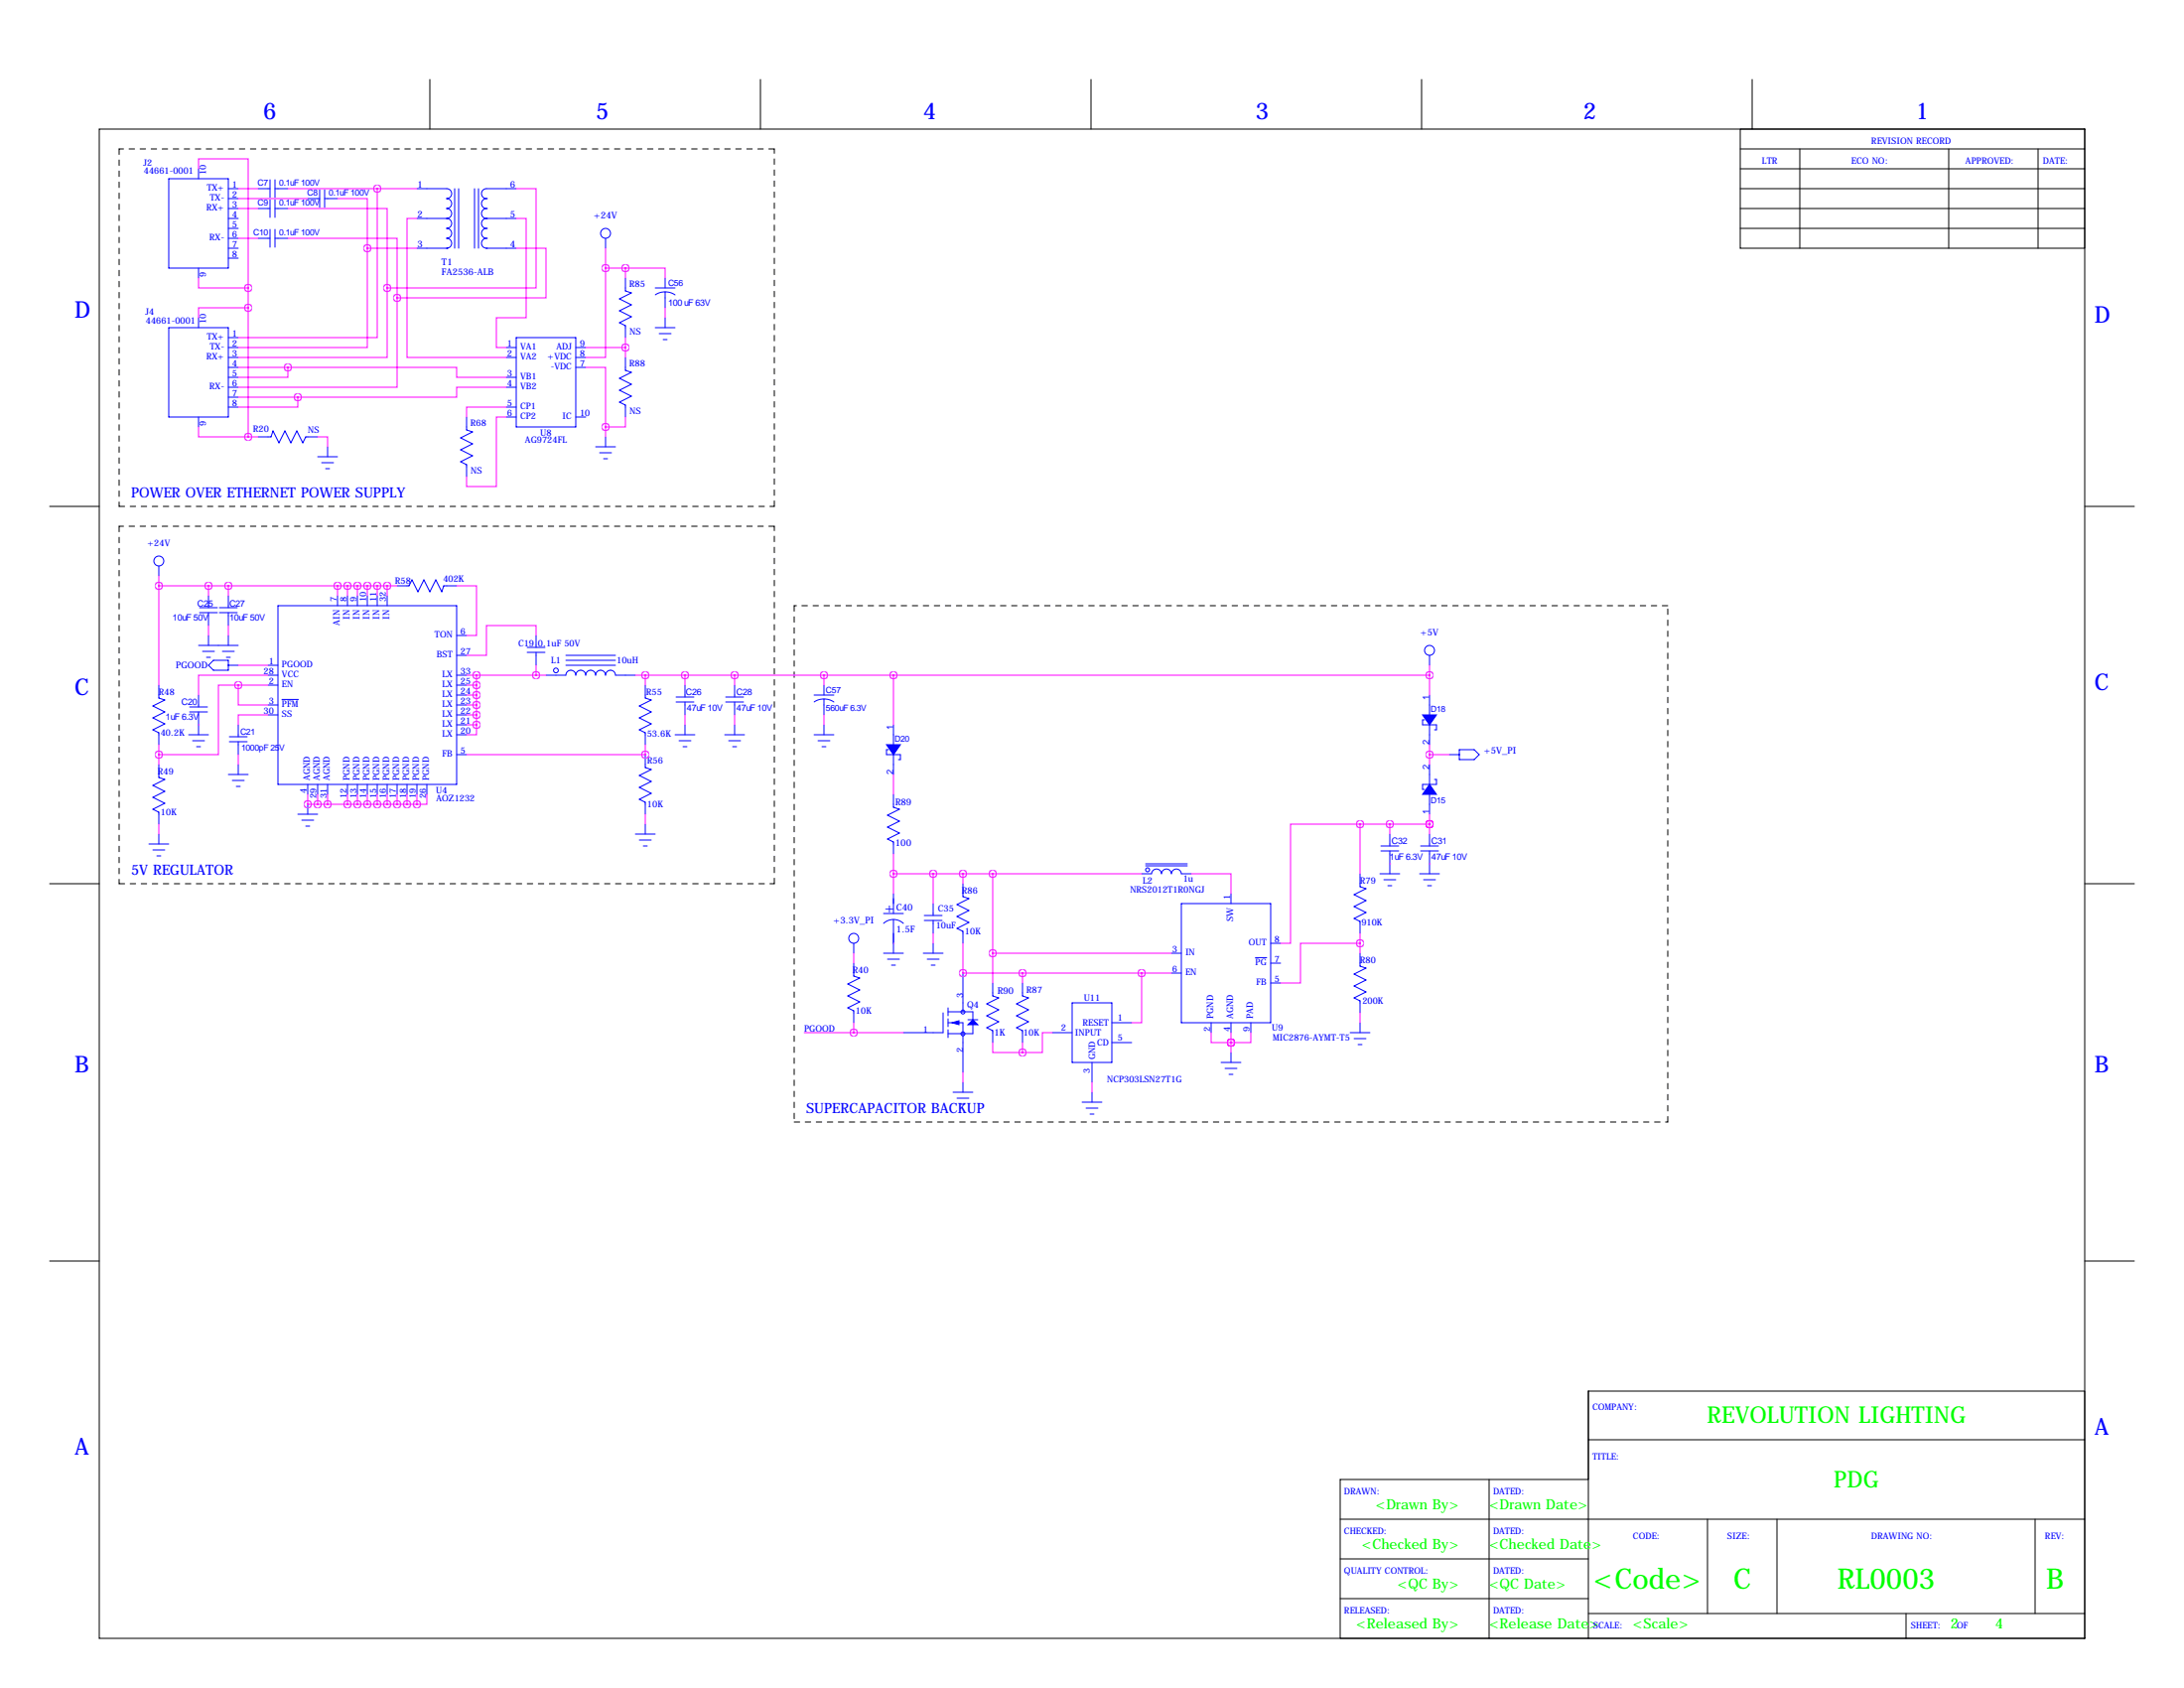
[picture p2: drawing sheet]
<svg xmlns="http://www.w3.org/2000/svg" width="559mm" height="432mm" viewBox="0 0 559 432" stroke-linecap="round" stroke-linejoin="round" font-family="sans-serif">
<g fill="none" stroke="#000" stroke-width=".25">
<path d="M25.4 33h508v386.1h-508zM110 20.3v12.7M194.6 20.3v12.7M279.1 20.3v12.7M363.7 20.3v12.7M445.3 38.1h88.1M445.3 33v30.5h88.1M448.3 20.3v12.7M460.5 38.1v25.4M498.6 38.1v25.4M521.5 38.1v25.4M445.3 48.3h88.1"/>
<path d="M445.3 43.2h88.1M445.3 53.3h88.1M445.3 58.4h88.1M12.7 129.5h12.7M533.4 129.5h12.7M12.7 226.1h12.7M533.4 226.1h12.7M12.7 322.6h12.7M533.4 322.6h12.7M533.4 355.9h-127v63.2M381 378.5v40.6M406.4 368.3h127"/>
<path d="M406.4 378.5h-63.5v40.6M342.9 388.6h190.5M342.9 398.8h63.5M436.9 388.6v24.1M454.7 388.6v24.1M520.7 388.6v24.1M342.9 408.9h63.5M406.4 412.7h127M487.7 412.7v6.4"/>
</g>
<path d="M30.5 38.1v91.4M198.1 38.1h-167.6M30.5 134.6v91.5M30.5 129.5h167.6M198.1 134.6h-167.6M198.1 129.5v-91.4M203.2 154.9v132.1M426.7 154.9h-223.5M30.5 226.1h167.6M198.1 226.1v-91.5M203.2 287h223.5M426.7 287v-132.1" fill="none" stroke="#000" stroke-width=".25" stroke-dasharray="1.4 1.4"/>
<g fill="none" stroke="#00f" stroke-width=".25">
<path d="M43.2 45.7h15.2v22.9h-15.2zM50.8 43.2v2.5M58.4 48.3h2.6M58.4 50.8h2.6M58.4 53.3h2.6M58.4 55.9h2.6M58.4 58.4h2.6M66 48.3h3.1M66 53.3h3.1M69.1 46v4.5M69.1 51.1v4.5M69.1 58.7v4.5"/>
<path d="M70.4 48.3h3.3M70.4 53.3h3.3M70.4 46v4.5M70.4 51.1v4.5M70.4 58.7v4.5M78.7 50.8h3.1M81.8 48.5v4.6M83.1 50.8h3.3M83.1 48.5v4.6M106.7 48.3h7.6a1.27 1.27 0 0 1 1.3 1.2 1.27 1.27 0 0 1-1.3 1.3M106.7 55.9h7.6M114.3 50.8h.1"/>
<path d="M114.3 50.8a1.27 1.27 0 0 1 1.3 1.3 1.27 1.27 0 0 1-1.3 1.2M114.3 53.3h.1M114.3 53.3a1.27 1.27 0 0 1 1.3 1.3 1.27 1.27 0 0 1-1.3 1.3M114.3 55.9h.1M114.3 55.9a1.27 1.27 0 0 1 1.3 1.3 1.27 1.27 0 0 1-1.3 1.2M114.3 58.4h.1M114.3 58.4a1.27 1.27 0 0 1 1.3 1.3 1.27 1.27 0 0 1-1.3 1.3M116.3 48.3v15.2M117.3 48.3v15.2M121.4 48.3v15.2M122.4 48.3v15.2M124.5 50.8h.1"/>
<path d="M124.5 50.8a1.27 1.27 0 0 0-1.3 1.3 1.27 1.27 0 0 0 1.3 1.2M124.5 53.3h.1M124.5 53.3a1.27 1.27 0 0 0-1.3 1.3 1.27 1.27 0 0 0 1.3 1.3M124.5 55.9h.1M124.5 55.9a1.27 1.27 0 0 0-1.3 1.2 1.27 1.27 0 0 0 1.3 1.3M124.5 58.4h.1M124.5 58.4a1.27 1.27 0 0 0-1.3 1.3 1.27 1.27 0 0 0 1.3 1.3M124.5 55.9h7.6M132.1 48.3h-7.6a1.27 1.27 0 0 0-1.3 1.2 1.27 1.27 0 0 0 1.3 1.3M50.8 68.6v2.5M58.4 61h2.6M58.4 63.5h2.6"/>
<path d="M58.4 66h2.6M66 61h3.1M70.4 61h3.3M106.7 63.5h7.6M114.3 61h.1M114.3 61a1.27 1.27 0 0 1 1.3 1.2 1.27 1.27 0 0 1-1.3 1.3M114.3 63.5h.1M124.5 61h.1M124.5 61a1.27 1.27 0 0 0-1.3 1.2 1.27 1.27 0 0 0 1.3 1.3M124.5 63.5h.1M124.5 63.5h7.6M154.9 61v2.5"/>
<path d="M160 71.1v3.3l1.5 .5-3 1.6 3 1.5-3 1.5 3 1.5-3 1.6 1.5 .7v3.1M167.6 73.7h5.1M170.2 74.7l-1.1 .1-1.4 .6M170.2 71.1v2.6M170.2 74.7v4M170.2 74.7l1.6 .2 .9 .5M43.2 83.8h15.2v22.9h-15.2zM50.8 81.3v2.5M58.4 86.4h2.6M58.4 88.9h2.6M58.4 91.4h2.6M58.4 96.5h2.6"/>
<path d="M58.4 99.1h2.6M58.4 94h2.6M129.5 88.9h2.6M129.5 91.4h2.6M129.5 96.5h2.6M129.5 99.1h2.6M132.1 86.4h15.2v22.8h-15.2zM147.3 88.9h2.6M147.3 91.4h2.6M147.3 94h2.6M160 91.4v3.3l1.5 .5-3 1.6 3 1.5-3 1.5 3 1.5-3 1.6 1.5 .7v3.1M167.6 83.8h5.1"/>
<path d="M168.7 85.3h3M169.7 86.9h1M170.2 81.3v2.5M50.8 106.7v2.5M58.4 104.1h2.6M58.4 101.6h2.6M66 111.8h3.3l.5-1.6 1.6 3.1 1.5-3.1 1.5 3.1 1.5-3.1 1.6 3.1 .7-1.5h3.1M81.3 116.8h5.1M82.3 118.4h3M83.3 119.9h1M83.8 114.3v2.5M119.4 106.7v3.3l1.5 .5-3 1.5 3 1.5-3 1.6 3 1.5-3 1.5 1.5 .8v3"/>
<path d="M129.5 104.1h2.6M129.5 106.7h2.6M147.3 106.7h2.6M152.4 114.3h5.1M153.4 115.8h3.1M154.4 117.3h1M154.9 111.8v2.5M40.6 144.8v2.5M51.1 156.7h4.5M51.1 155.4h4.5M53.3 152.4v3M53.3 156.7v3.3"/>
<path d="M56.1 156.7h4.6M56.1 155.4h4.6M58.4 152.4v3M58.4 156.7v3.3M71.1 154.9h45.7v45.8h-45.7zM86.4 152.4v2.5M88.9 152.4v2.5M91.4 152.4v2.5M94 152.4v2.5M96.5 152.4v2.5M99.1 152.4v2.5M101.6 149.9h3l.8-1.6 1.5 3.1 1.6-3.1 1.5 3.1 1.5-3.1 1.5 3.1 .5-1.5h3.3"/>
<path d="M40.6 175.3v3.3l1.6 .5-3.1 1.5 3.1 1.5-3.1 1.5 3.1 1.6-3.1 1.5 1.5 .8v3M50.8 177.8v3M50.8 165.1h10.2M51.8 166.6h3.1M52.8 168.1h1M53.3 162.6v2.5M54.6 168.9h3.8v2.5h-3.8l-1.3-1.2zM56.9 166.6h3M57.9 168.1h1M58.4 170.2h2.6M58.4 162.6v2.5M68.6 170.2h2.5"/>
<path d="M68.6 175.3h2.5M68.6 172.7h2.5M72.1 178.9h4.3M116.8 175.3h2.6M116.8 162.6h2.6M116.8 177.8h2.6M116.8 167.6h2.6M116.8 172.7h2.6M134.9 166.9h4.5M134.9 165.6h4.5M137.2 162.6v3M137.2 166.9v3.3"/>
<path d="M139.7 172.7h5.1a1.27 1.27 0 0 1 1.2-1.2 1.27 1.27 0 0 1 1.3 1.2 1.27 1.27 0 0 1 1.3-1.3 1.27 1.27 0 0 1 1.3 1.3 1.27 1.27 0 0 1 1.2-1.3 1.27 1.27 0 0 1 1.3 1.3 1.27 1.27 0 0 1 1.3-1.2 1.27 1.27 0 0 1 1.2 1.2 1.27 1.27 0 0 1 1.3-1.3 1.27 1.27 0 0 1 1.3 1.3h5.1M144.8 170.2h12.7M144.8 167.6h12.7M144.8 168.9h12.7M165.1 175.3v3.3l1.5 .5-3 1.5 3 1.5-3 1.5 3 1.6-3 1.5 1.5 .8v3M173 179.6h4.5M173 178.3h4.5M175.3 175.3v3M175.3 179.6v3.3M185.7 179.6h4.5M185.7 178.3h4.5M188 175.3v3"/>
<path d="M188 179.6v3.3M208.3 177.8h5.1M210.8 178.8l-1 .1-1.5 .7M210.8 175.3v2.5M210.8 178.8v4.1M210.8 178.8l1.1 .1 1.5 .7M365.8 167.6v2.6M365.8 177.8v5.1M40.6 195.6v3.3l1.6 .5-3.1 1.5 3.1 1.5-3.1 1.6 3.1 1.5-3.1 1.5 1.5 .8v3M48.3 188h5M48.5 182.1h4.6M48.5 180.8h4.6"/>
<path d="M49.3 189.5h3M50.3 191h1M50.8 182.1v5.9M58.4 198.1h5.1M58.7 189.7h4.5M58.7 188.5h4.5M59.4 199.6h3.1M61 185.4v3.1M61 189.7v3.3M61 195.6v2.5M68.6 180.3h2.5M68.6 182.9h2.5"/>
<path d="M116.8 180.3h2.6M116.8 193h2.6M116.8 188h2.6M116.8 185.4h2.6M116.8 182.9h2.6M165.1 193v3.3l1.5 .5-3 1.6 3 1.5-3 1.5 3 1.5-3 1.6 1.5 .7v3.1M172.7 188h5.1M173.7 189.5h3.1M174.8 191h1M175.3 185.4v2.6M185.4 188h5.1M186.4 189.5h3.1"/>
<path d="M187.5 191h1M188 185.4v2.6M208.3 188h5.1M209.3 189.5h3M210.3 191h1M210.8 185.4v2.6M227.3 191.8h-.5v1.2h3.6v1.3h-.5M228.6 185.4v5.1M228.6 193v5.1M364.5 184.1h-.5v1.3h3.5v1.3h-.5M365.8 185.4v5.1M365.8 195.6v5.1"/>
<path d="M367 199.4h.5v1.3h-3.5v1.2h.5M370.8 193h2.6M373.4 191.8h3.8l1.3 1.2-1.3 1.3h-3.8zM38.1 215.9h5.1M39.1 217.4h3.1M40.1 218.9h1M40.6 213.4v2.5M60.5 201.2h1M76.2 208.3h5.1M77.2 209.8h3.1M78.2 211.3h1M78.7 200.7v2.5"/>
<path d="M78.7 205.7v2.6M81.3 200.7v2.5M83.8 200.7v2.5M88.9 200.7v2.5M91.4 200.7v2.5M94 200.7v2.5M96.5 200.7v2.5M99.1 200.7v2.5M101.6 200.7v2.5M104.1 200.7v2.5M106.7 200.7v2.5M109.2 200.7v2.5"/>
<path d="M162.6 213.4h5M163.6 214.9h3M164.6 216.4h1M165.1 210.8v2.6M228.6 203.2v3.3l1.5 .5-3 1.5 3 1.6-3 1.5 3 1.5-3 1.5 1.5 .8v3M353.3 217.7h4.6M353.3 216.4h4.6M355.6 213.4v3M355.6 217.7v5.8M363.5 217.7h4.5M363.5 216.4h4.5M365.8 203.2v5.1"/>
<path d="M365.8 213.4v3M365.8 217.7v5.8M226.1 233.7h5M226.1 236.2a3.7 3.7 0 0 1 5 0M228.6 228.6v5.1M228.6 235.2v8.6M236.5 235.5h4.5M236.5 234.2h4.5M238.8 231.1v3.1M238.8 235.5v3.3M246.4 226.1v3.3l1.5 .5-3 1.5 3 1.5-3 1.5 3 1.6-3 1.5 1.5 .8v3M292.1 223.5h2.5a1.27 1.27 0 0 1 1.3-1.2 1.27 1.27 0 0 1 1.3 1.2 1.27 1.27 0 0 1 1.2-1.2 1.27 1.27 0 0 1 1.3 1.2 1.27 1.27 0 0 1 1.3-1.2 1.27 1.27 0 0 1 1.3 1.2h2.5"/>
<path d="M293.1 221.5h10.7M293.1 221h10.7M302.3 231.1h22.8v30.5h-22.8zM315 228.6v2.5M348 223.5v3.3l1.5 .5-3 1.6 3 1.5-3 1.5 3 1.5-3 1.5 1.5 .8v3.1M353.1 223.5h5M354.1 225h3M355.1 226.6h1M363.2 223.5h5.1M364.2 225h3.1M365.3 226.6h1M218.4 241.3v2.5"/>
<path d="M218.4 246.4v3.3l1.6 .5-3.1 1.5 3.1 1.5-3.1 1.6 3.1 1.5-3.1 1.5 1.5 .8v3M226.1 243.8h5M227.1 245.4h3M228.1 246.9h1M236.2 243.8h5.1M237.2 245.4h3.1M238.3 246.9h1M238.8 241.3v2.5M241.3 259.1v5.1h-10.2M242.6 258.8h6.3v2.1M242.6 257.8v2M246.4 248.9v9.9"/>
<path d="M254 251.5v3.3l1.5 .5-3 1.5 3 1.5-3 1.5 3 1.6-3 1.5 1.5 .8v3M261.6 251.5v3.3l1.5 .5-3 1.5 3 1.5-3 1.5 3 1.6-3 1.5 1.5 .8v3M274.3 256.5h10.2v15.3h-10.2zM299.7 243.8h2.6M299.7 248.9h2.6M321.2 245h2.9M325.1 251.5h2.6M325.1 246.4h2.6M325.1 241.3h2.6M348 243.8v3.3l1.5 .5-3 1.6 3 1.5-3 1.5 3 1.5-3 1.6 1.5 .7v3.1M242.6 261.6h3.8v12.7M242.6 260.6v2"/>
<path d="M242.6 263.4v2M243.8 279.4h5.1M246.4 276.9v2.5M247.6 260.9h2.6M248.9 262.1v2.3h-6.3M269.2 264.2h5.1M279.4 271.8v5.1M279.4 279.4v2.5M284.5 261.6h5.1M284.5 266.7h5.1M309.9 261.6v2.6M312.4 271.8h5.1"/>
<path d="M313.4 273.3h3.1M314.5 274.8h1M315 261.6v2.6M315 269.2v2.6M320 261.6v2.6M345.4 264.2h5.1M346.5 265.7h3M347.5 267.2h1M348 261.6v2.6M244.9 280.9h3M245.9 282.4h1M276.9 281.9h5"/>
<path d="M277.9 283.5h3M278.9 285h1"/>
<circle cx="154.9" cy="59.7" r="1.27"/>
<circle cx="40.6" cy="143.5" r="1.27"/>
<circle cx="142.2" cy="171.5" r=".61"/>
<circle cx="365.8" cy="166.4" r="1.27"/>
<circle cx="293.6" cy="222.5" r=".51"/>
<circle cx="218.4" cy="240" r="1.27"/>
<circle cx="246.4" cy="258.9" r=".51"/>
<circle cx="246.4" cy="264.5" r=".51"/>
</g>
<g fill="#00f" stroke="#00f" stroke-width=".25">
<path d="M243.6 261.6l1.8-.5v1z"/>
<path d="M248.9 260.9l1.3 1.2h-2.6z"/>
<path d="M226.8 190.5h3.6l-1.8 2.5z"/>
<path d="M364 182.9h3.5l-1.7 2.5z"/>
<path d="M365.8 200.7l1.7 2.5h-3.5z"/>
</g>
<g fill="none" stroke="#f0f" stroke-width=".25">
<path d="M50.8 43.2v-2.6h12.7v33.1M61 48.3h5M61 50.8h17.7M61 53.3h5M73.7 53.3h25.4v20.4M73.7 48.3h33M86.4 50.8h7.6v12.7M96.5 48.3v38.1h-35.5M106.7 55.9h-2.6v35.5h25.4M132.1 48.3h5.1v25.4h-38.1M132.1 55.9h2.5v25.4h-7.6v7.6h2.5M50.8 71.1v2.6h12.7"/>
<path d="M61 61h5M63.5 78.7h-12.7v2.6M63.5 73.7v38.1M73.7 61h27.9v15.2M94 63.5v25.4h-33M94 63.5h12.7M99.1 73.7v17.7h-38.1M101.6 76.2v22.9h-40.6M132.1 63.5h7.6v12.7h-38.1M154.9 68.6v22.8h-5M154.9 68.6h5.1M154.9 63.5v5.1"/>
<path d="M160 68.6h10.2v2.5M160 68.6v2.5M170.2 78.7v2.6M61 94h12.7M73.7 94v2.5h-12.7M73.7 94h43.1v2.5h12.7M129.5 99.1h-12.7v2.5h-40.6M149.9 94h5v15.2M149.9 88.9h10.1M160 86.4v5M50.8 109.2v2.6h12.7M61 101.6h15.2"/>
<path d="M63.5 111.8h2.5M76.2 101.6v2.5h-15.2M81.3 111.8h2.5v2.5M129.5 104.1h-10.1v2.6M129.5 106.7h-2.5v17.8h-7.6v-2.6M154.9 109.2v2.6M160 106.7v2.5h-5.1M40.6 149.9h61M40.6 147.3v28M53.3 149.9v2.5M58.4 149.9v2.5M86.4 149.9v2.5"/>
<path d="M88.9 149.9v2.5M91.4 149.9v2.5M94 149.9v2.5M96.5 149.9v2.5M99.1 149.9v2.5M116.8 149.9h5.1v12.7h-2.5M53.3 160v2.6M58.4 160v2.6M61 175.3h-5.1v17.7h-15.3M61 175.3v5h7.6M61 175.3h7.6M61 170.2h7.6"/>
<path d="M68.6 172.7h-17.8v5.1M119.4 172.7h20.3M119.4 177.8h2.5M119.4 175.3h2.5M121.9 172.7v12.7M137.2 162.6v-2.6h-12.7v7.6h-5.1M137.2 170.2v2.5M162.6 172.7h203.2M165.1 172.7v2.6M175.3 172.7v2.6M188 172.7v2.6M210.8 172.7v2.6"/>
<path d="M228.6 172.7v12.7M365.8 170.2v7.6M40.6 190.5v5.1M50.8 185.4h.1M61 193v2.6M68.6 182.9h-7.6v2.5M119.4 185.4h2.5M119.4 182.9h2.5M119.4 180.3h2.5M119.4 193h45.7M121.9 185.4v2.6h-2.5M165.1 193h.1"/>
<path d="M165.1 190.5v2.5M175.3 182.9v2.5M188 182.9v2.5M210.8 182.9v2.5M228.6 198.1v5.1M365.8 193h5M365.8 190.5v5.1M40.6 210.8v2.6M78.7 205.7h.1M78.7 203.2v2.5M78.7 205.7h28M81.3 203.2v2.5"/>
<path d="M83.8 203.2v2.5M88.9 203.2v2.5M91.4 203.2v2.5M94 203.2v2.5M96.5 203.2v2.5M99.1 203.2v2.5M101.6 203.2v2.5M104.1 203.2v2.5M106.7 203.2v2.5M109.2 203.2v2.5h-2.5M165.1 208.3v2.5M228.6 218.4v10.2"/>
<path d="M348 210.8h-17.8v30.5h-2.5M348 210.8h17.8M348 210.8v12.7M355.6 210.8v2.6M365.8 210.8h.1M365.8 208.3v5.1M228.6 223.5h63.5M238.8 223.5v7.6M238.8 238.8v2.5M246.4 223.5v2.6M254 223.5v28M304.8 223.5h10.2v5.1"/>
<path d="M348 238.8v5M355.6 221h.1M365.8 221h.1M218.4 243.8v2.6M228.6 241.3h.1M246.4 248.9h.1M246.4 248.9h53.3M246.4 241.3v7.6M254 243.8h45.7M261.6 248.9v2.6M292.1 248.9v12.7h-2.5M348 241.3h-15.3v10.2h-5"/>
<path d="M348 259.1v2.5M205.7 264.2h25.4M218.4 261.6v2.6M246.4 274.3v2.6M254 266.7v2.5h7.6M261.6 266.7v2.5M269.2 264.2h-2.5v5h-5.1M279.4 276.9v2.5M309.9 264.2v2.5h5.1M315 266.7h.1M315 264.2v5M320 264.2v2.5h-5"/>
</g>
<path d="M106.6 205.7a.07 .07 0 0 0 .1 0 .07 .07 0 0 0-.1 0zM104.1 205.7a.07 .07 0 0 0 .1 0 .07 .07 0 0 0-.1 0zM101.5 205.7a.1 .1 0 0 0 .2 0 .1 .1 0 0 0-.2 0zM99 205.7a.07 .07 0 0 0 .1 0 .07 .07 0 0 0-.1 0zM96.5 205.7a.07 .07 0 0 0 .1 0 .07 .07 0 0 0-.1 0zM93.9 205.7a.07 .07 0 0 0 .1 0 .07 .07 0 0 0-.1 0zM91.4 205.7a.07 .07 0 0 0 .1 0 .07 .07 0 0 0-.1 0zM88.8 205.7a.1 .1 0 0 0 .2 0 .1 .1 0 0 0-.2 0zM83.8 205.7a.07 .07 0 0 0 .1 0 .07 .07 0 0 0-.1 0zM81.2 205.7a.07 .07 0 0 0 .1 0 .07 .07 0 0 0-.1 0zM121.9 185.4a.07 .07 0 0 0 .1 0 .07 .07 0 0 0-.1 0zM121.9 182.9a.07 .07 0 0 0 .1 0 .07 .07 0 0 0-.1 0zM121.9 180.3a.07 .07 0 0 0 .1 0 .07 .07 0 0 0-.1 0zM121.9 177.8a.07 .07 0 0 0 .1 0 .07 .07 0 0 0-.1 0zM121.9 175.3a.07 .07 0 0 0 .1 0 .07 .07 0 0 0-.1 0zM86.3 149.9a.07 .07 0 0 0 .1 0 .07 .07 0 0 0-.1 0zM88.8 149.9a.1 .1 0 0 0 .2 0 .1 .1 0 0 0-.2 0zM91.4 149.9a.07 .07 0 0 0 .1 0 .07 .07 0 0 0-.1 0zM93.9 149.9a.07 .07 0 0 0 .1 0 .07 .07 0 0 0-.1 0zM96.5 149.9a.07 .07 0 0 0 .1 0 .07 .07 0 0 0-.1 0zM137.1 172.7a.07 .07 0 0 0 .1 0 .07 .07 0 0 0-.1 0zM121.9 172.7a.07 .07 0 0 0 .1 0 .07 .07 0 0 0-.1 0zM175.2 172.7a.07 .07 0 0 0 .1 0 .07 .07 0 0 0-.1 0zM53.3 149.9a.07 .07 0 0 0 .1 0 .07 .07 0 0 0-.1 0zM58.4 149.9a.07 .07 0 0 0 .1 0 .07 .07 0 0 0-.1 0zM78.7 205.7a.07 .07 0 0 0 .1 0 .07 .07 0 0 0-.1 0zM40.6 193a.07 .07 0 0 0 .1 0 .07 .07 0 0 0-.1 0zM165 172.7a.1 .1 0 0 0 .2 0 .1 .1 0 0 0-.2 0zM165 193a.1 .1 0 0 0 .2 0 .1 .1 0 0 0-.2 0zM99 149.9a.07 .07 0 0 0 .1 0 .07 .07 0 0 0-.1 0zM40.6 149.9a.07 .07 0 0 0 .1 0 .07 .07 0 0 0-.1 0zM187.9 172.7a.07 .07 0 0 0 .1 0 .07 .07 0 0 0-.1 0zM365.7 210.8a.07 .07 0 0 0 .1 0 .07 .07 0 0 0-.1 0zM355.5 210.8a.1 .1 0 0 0 .2 0 .1 .1 0 0 0-.2 0zM314.9 266.7a.07 .07 0 0 0 .1 0 .07 .07 0 0 0-.1 0zM314.9 266.7a.07 .07 0 0 0 .1 0 .07 .07 0 0 0-.1 0zM253.9 223.5a.1 .1 0 0 0 .2 0 .1 .1 0 0 0-.2 0zM347.9 210.8a.07 .07 0 0 0 .1 0 .07 .07 0 0 0-.1 0zM347.9 241.3a.07 .07 0 0 0 .1 0 .07 .07 0 0 0-.1 0zM246.3 223.5a.07 .07 0 0 0 .1 0 .07 .07 0 0 0-.1 0zM246.3 248.9a.07 .07 0 0 0 .1 0 .07 .07 0 0 0-.1 0zM365.7 210.8a.07 .07 0 0 0 .1 0 .07 .07 0 0 0-.1 0zM218.4 264.2a.07 .07 0 0 0 .1 0 .07 .07 0 0 0-.1 0zM228.5 172.7a.1 .1 0 0 0 .2 0 .1 .1 0 0 0-.2 0zM238.7 223.5a.07 .07 0 0 0 .1 0 .07 .07 0 0 0-.1 0zM228.5 223.5a.1 .1 0 0 0 .2 0 .1 .1 0 0 0-.2 0zM160 88.9a.07 .07 0 0 0 .1 0 .07 .07 0 0 0-.1 0zM154.9 68.6a.07 .07 0 0 0 .1 0 .07 .07 0 0 0-.1 0zM154.9 109.2a.07 .07 0 0 0 .1 0 .07 .07 0 0 0-.1 0zM73.6 94a.07 .07 0 0 0 .1 0 .07 .07 0 0 0-.1 0zM76.1 101.6a.1 .1 0 0 0 .2 0 .1 .1 0 0 0-.2 0zM63.4 73.7a.1 .1 0 0 0 .2 0 .1 .1 0 0 0-.2 0zM63.4 78.7a.1 .1 0 0 0 .2 0 .1 .1 0 0 0-.2 0zM93.9 63.5a.07 .07 0 0 0 .1 0 .07 .07 0 0 0-.1 0zM96.5 48.3a.07 .07 0 0 0 .1 0 .07 .07 0 0 0-.1 0zM99 73.7a.07 .07 0 0 0 .1 0 .07 .07 0 0 0-.1 0zM101.5 76.2a.1 .1 0 0 0 .2 0 .1 .1 0 0 0-.2 0zM63.4 111.8a.1 .1 0 0 0 .2 0 .1 .1 0 0 0-.2 0zM60.9 175.3a.07 .07 0 0 0 .1 0 .07 .07 0 0 0-.1 0zM292 248.9a.1 .1 0 0 0 .2 0 .1 .1 0 0 0-.2 0zM253.9 243.8a.1 .1 0 0 0 .2 0 .1 .1 0 0 0-.2 0zM261.6 269.2a.07 .07 0 0 0 .1 0 .07 .07 0 0 0-.1 0zM261.6 248.9a.07 .07 0 0 0 .1 0 .07 .07 0 0 0-.1 0zM365.7 172.7a.07 .07 0 0 0 .1 0 .07 .07 0 0 0-.1 0zM365.7 193a.07 .07 0 0 0 .1 0 .07 .07 0 0 0-.1 0zM160 68.6a.07 .07 0 0 0 .1 0 .07 .07 0 0 0-.1 0zM210.8 172.7a.07 .07 0 0 0 .1 0 .07 .07 0 0 0-.1 0z" fill="#f0f" stroke="#f0f" stroke-width="1.9"/>
<g font-size="7.3" fill="#0f0">
<text x="407.7" y="406.4">&lt;Code&gt;</text>
<text x="443.5" y="406.4">C</text>
<text x="470.1" y="406.4">RL0003</text>
<text x="523.5" y="406.4">B</text>
</g>
<g font-size="5.9" fill="#00f">
<text x="67.3" y="30.5">6</text>
<text x="152.4" y="30.5">5</text>
<text x="236.2" y="30.5">4</text>
<text x="321.3" y="30.5">3</text>
<text x="405.1" y="30.5">2</text>
<text x="490.2" y="30.5">1</text>
<text x="19" y="81.3">D</text>
<text x="535.9" y="82.6">D</text>
<text x="19" y="177.8">C</text>
<text x="535.9" y="176.5">C</text>
<text x="19" y="274.3">B</text>
<text x="535.9" y="274.3">B</text>
<text x="535.9" y="367">A</text>
<text x="19" y="372.1">A</text>
</g>
<g font-size="5.9" fill="#0f0">
<text x="436.8" y="364">REVOLUTION LIGHTING</text>
<text x="469.2" y="380.5">PDG</text>
</g>
<g font-size="3.6" fill="#00f">
<text x="33.5" y="127.3">POWER OVER ETHERNET POWER SUPPLY</text>
<text x="33.5" y="223.8">5V REGULATOR</text>
<text x="226.3" y="233.4">+</text>
<text x="206.2" y="284.7">SUPERCAPACITOR BACKUP</text>
</g>
<g font-size="3.6" fill="#0f0">
<text x="352" y="386.1">&lt;Drawn By&gt;</text>
<text x="381" y="386.1">&lt;Drawn Date&gt;</text>
<text x="348.4" y="396.2">&lt;Checked By&gt;</text>
<text x="381" y="396.2">&lt;Checked Date&gt;</text>
<text x="357.6" y="406.4">&lt;QC By&gt;</text>
<text x="381" y="406.4">&lt;QC Date&gt;</text>
<text x="347" y="416.6">&lt;Released By&gt;</text>
<text x="381" y="416.6">&lt;Release Date&gt;</text>
<text x="417.8" y="416.6">&lt;Scale&gt;</text>
<text x="499.1" y="416.6">2</text>
<text x="510.5" y="416.6">4</text>
</g>
<g font-size="2.4" fill="#00f">
<text x="106.8" y="48">1</text>
<text x="130.6" y="48">6</text>
<text x="106.8" y="55.6">2</text>
<text x="130.6" y="55.6">5</text>
<text x="152" y="55.9">+24V</text>
<text x="106.8" y="63.2">3</text>
<text x="130.6" y="63.2">4</text>
<text x="113" y="67.7">T1</text>
<text x="113" y="70.2">FA2536-ALB</text>
<text x="363.5" y="162.6">+5V</text>
<text x="45" y="170.9">PGOOD</text>
<text x="365.8" y="179.1" transform="rotate(-90 365.8 179.1)">1</text>
<text x="228.6" y="186.7" transform="rotate(-90 228.6 186.7)">1</text>
<text x="365.8" y="190.5" transform="rotate(-90 365.8 190.5)">2</text>
<text x="365.8" y="196.8" transform="rotate(-90 365.8 196.8)">2</text>
<text x="379.7" y="192.8">+5V_PI</text>
<text x="228.6" y="198.1" transform="rotate(-90 228.6 198.1)">2</text>
<text x="229" y="205.9">R89</text>
<text x="365.8" y="208.2" transform="rotate(-90 365.8 208.2)">1</text>
<text x="229.1" y="216.4">100</text>
<text x="229.4" y="232.9">C40</text>
<text x="213.2" y="236.2">+3.3V_PI</text>
<text x="229.4" y="238.4">1.5F</text>
<text x="255.2" y="254.1">R90</text>
<text x="254.4" y="264.9">1K</text>
</g>
<g font-size="2.3" fill="#00f">
<text x="450.8" y="41.9">LTR</text>
<text x="473.7" y="41.9">ECO NO:</text>
<text x="478.8" y="36.8">REVISION RECORD</text>
<text x="502.9" y="41.9">APPROVED:</text>
<text x="522.7" y="41.9">DATE:</text>
<text x="36.7" y="42.4">J2</text>
<text x="36.8" y="44.5">44661-0001</text>
<text x="52.7" y="44.7" transform="rotate(-90 52.7 44.7)">10</text>
<text x="52.8" y="53.9">RX+</text>
<text x="52.9" y="48.8">TX+</text>
<text x="53.7" y="51.4">TX-</text>
<text x="59.4" y="48">1</text>
<text x="59.4" y="50.5">2</text>
<text x="59.4" y="53.1">3</text>
<text x="59.4" y="55.6">4</text>
<text x="59.4" y="58.2">5</text>
<text x="53.6" y="61.5">RX-</text>
<text x="59.4" y="60.7">6</text>
<text x="59.4" y="63.2">7</text>
<text x="59.4" y="65.8">8</text>
<text x="52.7" y="70.9" transform="rotate(-90 52.7 70.9)">9</text>
<text x="161" y="73.5">R85</text>
<text x="37.2" y="80.5">J4</text>
<text x="37.3" y="82.9">44661-0001</text>
<text x="52.7" y="82.8" transform="rotate(-90 52.7 82.8)">10</text>
<text x="170.9" y="78.2">100 uF 63V</text>
<text x="52.9" y="86.9">TX+</text>
<text x="53.7" y="89.5">TX-</text>
<text x="59.4" y="86.1">1</text>
<text x="59.4" y="88.6">2</text>
<text x="129.7" y="88.6">1</text>
<text x="133.1" y="89.5">VA1</text>
<text x="142.4" y="89.5">ADJ</text>
<text x="148.3" y="88.6">9</text>
<text x="161.1" y="85.6">NS</text>
<text x="52.8" y="92">RX+</text>
<text x="59.4" y="91.2">3</text>
<text x="59.4" y="93.7">4</text>
<text x="129.7" y="91.2">2</text>
<text x="133.1" y="92">VA2</text>
<text x="140.1" y="92">+VDC</text>
<text x="140.9" y="94.5">-VDC</text>
<text x="148.3" y="93.7">7</text>
<text x="148.3" y="91.2">8</text>
<text x="161" y="93.8">R88</text>
<text x="53.6" y="99.6">RX-</text>
<text x="59.4" y="96.3">5</text>
<text x="59.4" y="98.8">6</text>
<text x="59.4" y="101.3">7</text>
<text x="129.7" y="96.3">3</text>
<text x="129.7" y="98.8">4</text>
<text x="133.1" y="97.1">VB1</text>
<text x="133.1" y="99.6">VB2</text>
<text x="59.4" y="103.9">8</text>
<text x="129.7" y="103.9">5</text>
<text x="129.7" y="106.4">6</text>
<text x="133.1" y="104.7">CP1</text>
<text x="133.1" y="107.2">CP2</text>
<text x="143.9" y="107.2">IC</text>
<text x="148.3" y="106.4">10</text>
<text x="161.1" y="105.9">NS</text>
<text x="52.7" y="109" transform="rotate(-90 52.7 109)">9</text>
<text x="64.8" y="110.6">R20</text>
<text x="78.8" y="110.7">NS</text>
<text x="120.4" y="109.1">R68</text>
<text x="134.4" y="113.4">AG9724FL</text>
<text x="138.3" y="111.5">U8</text>
<text x="120.5" y="121.2">NS</text>
<text x="37.7" y="139.7">+24V</text>
<text x="101.1" y="149.4">R58</text>
<text x="113.4" y="148.9">402K</text>
<text x="50.5" y="155.2">C25</text>
<text x="58.7" y="155.2">C27</text>
<text x="86.1" y="153.9" transform="rotate(-90 86.1 153.9)">7</text>
<text x="88.6" y="153.9" transform="rotate(-90 88.6 153.9)">8</text>
<text x="91.2" y="153.9" transform="rotate(-90 91.2 153.9)">9</text>
<text x="93.7" y="153.9" transform="rotate(-90 93.7 153.9)">10</text>
<text x="96.3" y="153.9" transform="rotate(-90 96.3 153.9)">11</text>
<text x="98.8" y="153.9" transform="rotate(-90 98.8 153.9)">32</text>
<text x="44.2" y="158.8">10uF 50V</text>
<text x="58.7" y="158.8">10uF 50V</text>
<text x="86.9" y="159.9" transform="rotate(-90 86.9 159.9)">AIN</text>
<text x="89.5" y="158.5" transform="rotate(-90 89.5 158.5)">IN</text>
<text x="92" y="158.5" transform="rotate(-90 92 158.5)">IN</text>
<text x="94.5" y="158.5" transform="rotate(-90 94.5 158.5)">IN</text>
<text x="97.1" y="158.5" transform="rotate(-90 97.1 158.5)">IN</text>
<text x="99.6" y="158.5" transform="rotate(-90 99.6 158.5)">IN</text>
<text x="111.2" y="163.1">TON</text>
<text x="117.9" y="162.3">6</text>
<text x="117.9" y="167.4">27</text>
<text x="132.6" y="165.4">C19</text>
<text x="137.7" y="165.4">0.1uF 50V</text>
<text x="67.5" y="172.5">28</text>
<text x="68.8" y="169.9">1</text>
<text x="72.1" y="170.7">PGOOD</text>
<text x="72.1" y="173.3">VCC</text>
<text x="111.7" y="168.2">BST</text>
<text x="113.2" y="173.3">LX</text>
<text x="117.9" y="172.5">33</text>
<text x="141" y="169.8">L1</text>
<text x="157.8" y="169.8">10uH</text>
<text x="40.6" y="177.9">R48</text>
<text x="68.8" y="175">2</text>
<text x="72.1" y="175.8">EN</text>
<text x="113.2" y="178.4">LX</text>
<text x="113.2" y="175.8">LX</text>
<text x="117.9" y="177.5">24</text>
<text x="117.9" y="175">25</text>
<text x="165.3" y="177.9">R55</text>
<text x="175.5" y="177.8">C26</text>
<text x="188.5" y="177.8">C28</text>
<text x="42.4" y="184.1">1uF 6.3V</text>
<text x="46.5" y="180.3">C20</text>
<text x="67.5" y="182.6">30</text>
<text x="68.8" y="180.1">3</text>
<text x="72.1" y="180.9">PFM</text>
<text x="72.1" y="183.4">SS</text>
<text x="113.2" y="186">LX</text>
<text x="113.2" y="183.4">LX</text>
<text x="113.2" y="180.9">LX</text>
<text x="117.9" y="185.2">21</text>
<text x="117.9" y="182.6">22</text>
<text x="117.9" y="180.1">23</text>
<text x="175.8" y="181.9">47uF 10V</text>
<text x="188.5" y="181.9">47uF 10V</text>
<text x="41.1" y="188.2">40.2K</text>
<text x="113.2" y="188.5">LX</text>
<text x="117.9" y="187.7">20</text>
<text x="165.6" y="188.5">53.6K</text>
<text x="113.2" y="193.6">FB</text>
<text x="117.9" y="192.8">5</text>
<text x="165.6" y="195.4">R56</text>
<text x="40.4" y="198.2">R49</text>
<text x="78.5" y="203" transform="rotate(-90 78.5 203)">4</text>
<text x="79.3" y="199.6" transform="rotate(-90 79.3 199.6)">AGND</text>
<text x="81.8" y="199.6" transform="rotate(-90 81.8 199.6)">AGND</text>
<text x="84.4" y="199.6" transform="rotate(-90 84.4 199.6)">AGND</text>
<text x="89.5" y="199.6" transform="rotate(-90 89.5 199.6)">PGND</text>
<text x="92" y="199.6" transform="rotate(-90 92 199.6)">PGND</text>
<text x="94.5" y="199.6" transform="rotate(-90 94.5 199.6)">PGND</text>
<text x="97.1" y="199.6" transform="rotate(-90 97.1 199.6)">PGND</text>
<text x="99.6" y="199.6" transform="rotate(-90 99.6 199.6)">PGND</text>
<text x="102.2" y="199.6" transform="rotate(-90 102.2 199.6)">PGND</text>
<text x="104.7" y="199.6" transform="rotate(-90 104.7 199.6)">PGND</text>
<text x="107.2" y="199.6" transform="rotate(-90 107.2 199.6)">PGND</text>
<text x="109.8" y="199.6" transform="rotate(-90 109.8 199.6)">PGND</text>
<text x="111.6" y="202.9">U4</text>
<text x="41.1" y="208.5">10K</text>
<text x="81" y="204.3" transform="rotate(-90 81 204.3)">29</text>
<text x="83.6" y="204.3" transform="rotate(-90 83.6 204.3)">31</text>
<text x="88.6" y="204.3" transform="rotate(-90 88.6 204.3)">12</text>
<text x="91.2" y="204.3" transform="rotate(-90 91.2 204.3)">13</text>
<text x="93.7" y="204.3" transform="rotate(-90 93.7 204.3)">14</text>
<text x="96.3" y="204.3" transform="rotate(-90 96.3 204.3)">15</text>
<text x="98.8" y="204.3" transform="rotate(-90 98.8 204.3)">16</text>
<text x="101.3" y="204.3" transform="rotate(-90 101.3 204.3)">17</text>
<text x="103.9" y="204.3" transform="rotate(-90 103.9 204.3)">18</text>
<text x="106.4" y="204.3" transform="rotate(-90 106.4 204.3)">19</text>
<text x="109" y="204.3" transform="rotate(-90 109 204.3)">26</text>
<text x="111.6" y="205.1">AOZ1232</text>
<text x="165.6" y="206.5">10K</text>
<text x="356.1" y="215.9">C32</text>
<text x="366.3" y="215.9">C31</text>
<text x="355.6" y="220">1uF 6.3V</text>
<text x="366.3" y="220">47uF 10V</text>
<text x="292.4" y="226.1">L2</text>
<text x="302.7" y="225.6">1u</text>
<text x="348" y="226.1">R79</text>
<text x="240" y="233.3">C35</text>
<text x="246.1" y="228.7">R86</text>
<text x="289.2" y="228.4">NRS2012T1R0NGJ</text>
<text x="314.7" y="230.1" transform="rotate(-90 314.7 230.1)">1</text>
<text x="239.5" y="237.6">10uF</text>
<text x="246.9" y="239">10K</text>
<text x="315.5" y="235.7" transform="rotate(-90 315.5 235.7)">SW</text>
<text x="348.3" y="236.7">910K</text>
<text x="299.9" y="243.6">3</text>
<text x="303.3" y="244.4">IN</text>
<text x="319.5" y="241.9">OUT</text>
<text x="326.1" y="241">8</text>
<text x="218.2" y="249">R40</text>
<text x="299.9" y="248.7">6</text>
<text x="303.3" y="249.5">EN</text>
<text x="321.2" y="246.9">PG</text>
<text x="326.1" y="251.2">5</text>
<text x="326.1" y="246.1">7</text>
<text x="348" y="246.5">R80</text>
<text x="246.4" y="255.3" transform="rotate(-90 246.4 255.3)">3</text>
<text x="247.4" y="257.8">Q4</text>
<text x="262.6" y="254.1">R87</text>
<text x="277.3" y="256">U11</text>
<text x="321.5" y="252">FB</text>
<text x="348.6" y="256.8">200K</text>
<text x="205.7" y="263.9">PGOOD</text>
<text x="218.9" y="259.3">10K</text>
<text x="271.5" y="263.7">2</text>
<text x="277" y="262.4">RESET</text>
<text x="286" y="261.1">1</text>
<text x="309.6" y="264" transform="rotate(-90 309.6 264)">2</text>
<text x="310.4" y="260.6" transform="rotate(-90 310.4 260.6)">PGND</text>
<text x="314.7" y="264" transform="rotate(-90 314.7 264)">4</text>
<text x="315.5" y="260.6" transform="rotate(-90 315.5 260.6)">AGND</text>
<text x="319.8" y="264" transform="rotate(-90 319.8 264)">9</text>
<text x="320.6" y="260.6" transform="rotate(-90 320.6 260.6)">PAD</text>
<text x="325.4" y="263.7">U9</text>
<text x="236.2" y="264.2">1</text>
<text x="246.4" y="269.3" transform="rotate(-90 246.4 269.3)">2</text>
<text x="261.9" y="264.9">10K</text>
<text x="275.1" y="265">INPUT</text>
<text x="280.7" y="267.5">CD</text>
<text x="286" y="266.2">5</text>
<text x="325.7" y="266.3">MIC2876-AYMT-T5</text>
<text x="278.9" y="274.6" transform="rotate(-90 278.9 274.6)">3</text>
<text x="280.2" y="271" transform="rotate(-90 280.2 271)">GND</text>
<text x="283.2" y="276.9">NCP303LSN27T1G</text>
<text x="407.4" y="360.7">COMPANY:</text>
<text x="407.4" y="373.4">TITLE:</text>
<text x="343.9" y="382.3">DRAWN:</text>
<text x="382" y="382.3">DATED:</text>
<text x="343.9" y="392.4">CHECKED:</text>
<text x="382" y="392.4">DATED:</text>
<text x="417.8" y="393.7">CODE:</text>
<text x="442" y="393.7">SIZE:</text>
<text x="478.8" y="393.7">DRAWING NO:</text>
<text x="523.2" y="393.7">REV:</text>
<text x="343.9" y="402.6">QUALITY CONTROL:</text>
<text x="382" y="402.6">DATED:</text>
<text x="343.9" y="412.7">RELEASED:</text>
<text x="382" y="412.7">DATED:</text>
<text x="407.7" y="416.6">SCALE:</text>
<text x="488.9" y="416.6">SHEET:</text>
<text x="500.7" y="416.6">OF</text>
</g>
<g font-size="2.2" fill="#00f">
<text x="65.9" y="47.4">C7</text>
<text x="71.4" y="47.4">0.1uF 100V</text>
<text x="65.9" y="52.5">C9</text>
<text x="71.4" y="52.5">0.1uF 100V</text>
<text x="78.6" y="50">C8</text>
<text x="84.1" y="50">0.1uF 100V</text>
<text x="64.8" y="60.1">C10</text>
<text x="71.4" y="60.1">0.1uF 100V</text>
<text x="170.9" y="73.2">C56</text>
<text x="211.3" y="177.3">C57</text>
<text x="211.3" y="181.9">560uF 6.3V</text>
<text x="366.1" y="182.1">D18</text>
<text x="61.5" y="188">C21</text>
<text x="228.9" y="189.7">D20</text>
<text x="61.7" y="192">1000pF 25V</text>
<text x="366.1" y="205.4">D15</text>
</g>
</svg>
